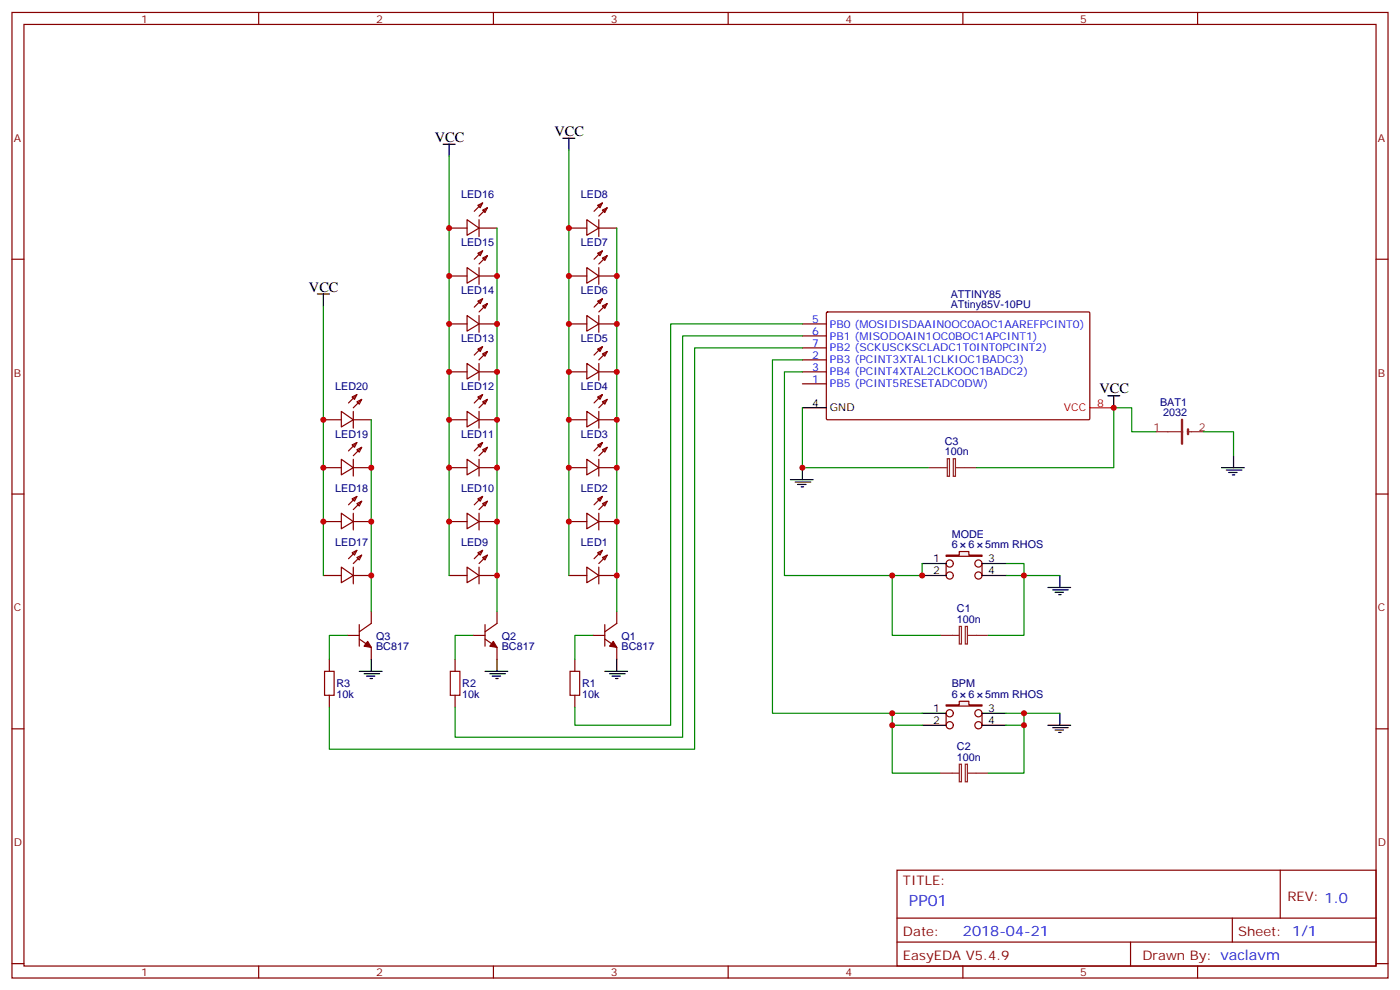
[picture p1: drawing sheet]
<svg xmlns="http://www.w3.org/2000/svg" width="412mm" height="292mm" viewBox="0 0 412 292" stroke-linecap="round" stroke-linejoin="round" font-family="sans-serif">
<g fill="none" stroke="#870000" stroke-width=".35">
<path d="M3.5 3.7h405.4v284.3h-405.4zM7.1 7.2h398.2v277.3h-398.2zM76.2 3.7v3.5M145.3 3.7v3.5M214.5 3.7v3.5M283.6 3.7v3.5M352.8 3.7v3.5M3.5 76.3h3.6M405.3 76.3h3.6M236.4 95.4h7M236.4 98.9h7M243.5 92l.3-.1h77.1l.1 .3v31.2l-.3 .2h-77.1l-.2-.3z"/>
<path d="M236.4 113h7M236.4 106h7M236.4 109.5h7M236.4 102.4h7M3.5 145.5h3.6M405.3 145.5h3.6M278.7 165.9v3.6M289.3 165.9v3.6M97 194.2v3.5M102.3 187.1h3.5M105.8 188.2l3.6 2.4v3.6M105.8 183.9v6.4"/>
<path d="M109.4 180.1v3.5l-3.6 2.5M134.1 194.2v3.5M139.3 187.1h3.6M142.9 188.2l3.5 2.4v3.6M142.9 183.9v6.4M146.4 180.1v3.5l-3.5 2.5M169.3 194.2v3.5M174.6 187.1h3.6M178.2 188.2l3.5 2.4v3.6M178.2 183.9v6.4M181.7 180.1v3.5l-3.5 2.5M3.5 214.6h3.6"/>
<path d="M97 204.8v3.5M134.1 204.8v3.5M169.3 204.8v3.5M405.3 214.6h3.6M264.2 256.3h141.1v28.2h-141.1zM377.1 256.3v14.1M264.2 270.4h141.1M264.2 277.4h141.1M333 277.4v7.1M363 270.4v7M3.5 283.8h3.6M76.2 284.5v3.5"/>
<path d="M145.3 284.5v3.5M214.5 284.5v3.5M283.6 284.5v3.5M352.8 284.5v3.5M405.3 283.8h3.6"/>
</g>
<path d="M236.4 120.1h7" fill="none" stroke="#000" stroke-width=".35"/>
<path d="M321 120.1h7.1" fill="none" stroke="#f00" stroke-width=".35"/>
<g fill="#870000" stroke="#870000" stroke-width=".35">
<path d="M180.6 188.9l1.1 1.7-2.1-.3z"/>
<path d="M145.3 188.9l1.1 1.7-2.1-.3z"/>
<path d="M108.3 188.9l1.1 1.7-2.2-.3z"/>
</g>
<path d="M95.6 197.7h2.8v7.1h-2.8zM132.6 197.7h2.9v7.1h-2.9zM167.9 197.7h2.8v7.1h-2.8z" fill="none" stroke="#a10000" stroke-width=".35"/>
<path d="M278.7 163.5h3.9v-1.1h2.8v1.1h3.9v.3h-10.6z" fill="#f0f0f0" stroke="#870000" stroke-width=".35"/>
<g fill="none" stroke="#870000" stroke-width=".35">
<path d="M278.7 210v3.6M289.3 210v3.6"/>
<circle cx="279.8" cy="165.9" r="1.06"/>
<circle cx="279.8" cy="169.5" r="1.06"/>
<circle cx="288.2" cy="165.9" r="1.06"/>
<circle cx="288.2" cy="169.5" r="1.06"/>
</g>
<path d="M271.6 165.9h7.1M271.6 169.5h7.1M289.3 165.9h7M289.3 169.5h7" fill="none" stroke="#000" stroke-width=".35"/>
<path d="M278.7 207.6h3.9v-1.1h2.8v1.1h3.9v.3h-10.6z" fill="#f0f0f0" stroke="#870000" stroke-width=".35"/>
<g fill="none" stroke="#870000" stroke-width=".35">
<path d="M142.2 59.8l-2.5 2.4M177.4 59.8l-2.4 2.4M132.3 67.2h5.3M137.6 78.8l3.5 2.5-3.5 2.1zM137.6 64.7l3.5 2.5-3.5 2.1zM140.8 74.6l1.4-.7-.7 1.4zM140.8 60.5l1.4-.7-.7 1.4zM141.1 67.2h5.3M141.1 64.7v4.9M141.1 78.8v4.9M142.2 76l1.4-.7-.7 1.4zM142.2 61.9l1.4-.7-.7 1.4z"/>
<path d="M142.2 73.9l-2.5 2.4M143.6 75.3l-2.5 2.5M143.6 61.2l-2.5 2.4M167.6 67.2h5.3M172.9 78.8l3.5 2.5-3.5 2.1zM172.9 64.7l3.5 2.5-3.5 2.1zM176 74.6l1.4-.7-.7 1.4zM176 60.5l1.4-.7-.7 1.4zM176.4 64.7v4.9M176.4 78.8v4.9M176.4 67.2h5.3M177.4 76l1.5-.7-.7 1.4z"/>
<path d="M177.4 61.9l1.5-.7-.7 1.4zM177.4 73.9l-2.4 2.4M178.9 75.3l-2.5 2.5M178.9 61.2l-2.5 2.4M132.3 95.4h5.3M132.3 81.3h5.3M137.6 92.9l3.5 2.5-3.5 2.1zM140.8 88.7l1.4-.7-.7 1.4zM141.1 95.4h5.3M141.1 81.3h5.3M141.1 92.9v5M142.2 90.1l1.4-.7-.7 1.4z"/>
<path d="M142.2 88l-2.5 2.5M143.6 89.4l-2.5 2.5M167.6 95.4h5.3M167.6 81.3h5.3M172.9 92.9l3.5 2.5-3.5 2.1zM176 88.7l1.4-.7-.7 1.4zM176.4 92.9v5M176.4 95.4h5.3M176.4 81.3h5.3M177.4 90.1l1.5-.7-.7 1.4zM177.4 88l-2.4 2.5M178.9 89.4l-2.5 2.5"/>
<path d="M103.7 116.9l1.4-.7-.7 1.4zM105.1 118.3l1.4-.7-.7 1.4zM105.1 116.2l-2.4 2.5M106.5 117.6l-2.4 2.5M132.3 109.5h5.3M137.6 107l3.5 2.5-3.5 2.1zM140.8 116.9l1.4-.7-.7 1.4zM140.8 102.8l1.4-.7-.7 1.4zM141.1 109.5h5.3M141.1 107v5M142.2 118.3l1.4-.7-.7 1.4zM142.2 104.2l1.4-.7-.7 1.4z"/>
<path d="M142.2 116.2l-2.5 2.5M142.2 102.1l-2.5 2.5M143.6 117.6l-2.5 2.5M143.6 103.5l-2.5 2.5M167.6 109.5h5.3M172.9 107l3.5 2.5-3.5 2.1zM176 116.9l1.4-.7-.7 1.4zM176 102.8l1.4-.7-.7 1.4zM176.4 107v5M176.4 109.5h5.3M177.4 118.3l1.5-.7-.7 1.4zM177.4 104.2l1.5-.7-.7 1.4z"/>
<path d="M177.4 116.2l-2.4 2.5M177.4 102.1l-2.4 2.5M178.9 117.6l-2.5 2.5M178.9 103.5l-2.5 2.5M95.2 137.7h5.3M95.2 123.6h5.3M100.5 135.3l3.6 2.4-3.6 2.1zM100.5 121.1l3.6 2.5-3.6 2.1zM103.7 131l1.4-.7-.7 1.4zM104.1 137.7h5.3M104.1 123.6h5.3M104.1 121.1v5"/>
<path d="M104.1 135.3v4.9M105.1 132.4l1.4-.7-.7 1.4zM105.1 130.3l-2.4 2.5M106.5 131.7l-2.4 2.5M132.3 137.7h5.3M132.3 123.6h5.3M137.6 135.3l3.5 2.4-3.5 2.1zM137.6 121.1l3.5 2.5-3.5 2.1zM140.8 131l1.4-.7-.7 1.4zM141.1 137.7h5.3M141.1 123.6h5.3M141.1 121.1v5"/>
<path d="M141.1 135.3v4.9M142.2 132.4l1.4-.7-.7 1.4zM142.2 130.3l-2.5 2.5M143.6 131.7l-2.5 2.5M167.6 137.7h5.3M167.6 123.6h5.3M172.9 135.3l3.5 2.4-3.5 2.1zM172.9 121.1l3.5 2.5-3.5 2.1zM176 131l1.4-.7-.7 1.4zM176.4 121.1v5M176.4 135.3v4.9M176.4 137.7h5.3"/>
<path d="M176.4 123.6h5.3M177.4 132.4l1.5-.7-.7 1.4zM177.4 130.3l-2.4 2.5M178.9 131.7l-2.5 2.5M95.2 153.6h5.3M100.5 151.1l3.6 2.5-3.6 2.1zM103.7 146.9l1.4-.7-.7 1.4zM104.1 153.6h5.3M104.1 151.1v5M105.1 148.3l1.4-.7-.7 1.4zM105.1 146.2l-2.4 2.5M106.5 147.6l-2.4 2.5"/>
<path d="M132.3 153.6h5.3M137.6 151.1l3.5 2.5-3.5 2.1zM140.8 146.9l1.4-.7-.7 1.4zM141.1 153.6h5.3M141.1 151.1v5M142.2 148.3l1.4-.7-.7 1.4zM142.2 146.2l-2.5 2.5M143.6 147.6l-2.5 2.5M167.6 153.6h5.3M172.9 151.1l3.5 2.5-3.5 2.1zM176 146.9l1.4-.7-.7 1.4zM176.4 151.1v5"/>
<path d="M176.4 153.6h5.3M177.4 148.3l1.5-.7-.7 1.4zM177.4 146.2l-2.4 2.5M178.9 147.6l-2.5 2.5M95.2 169.5h5.3M100.5 167l3.6 2.5-3.6 2.1zM103.7 162.8l1.4-.7-.7 1.4zM104.1 169.5h5.3M104.1 167v4.9M105.1 164.2l1.4-.7-.7 1.4zM105.1 162.1l-2.4 2.4M106.5 163.5l-2.4 2.4"/>
<path d="M132.3 169.5h5.3M137.6 167l3.5 2.5-3.5 2.1zM140.8 162.8l1.4-.7-.7 1.4zM141.1 169.5h5.3M141.1 167v4.9M142.2 164.2l1.4-.7-.7 1.4zM142.2 162.1l-2.5 2.4M143.6 163.5l-2.5 2.4M167.6 169.5h5.3M172.9 167l3.5 2.5-3.5 2.1zM176 162.8l1.4-.7-.7 1.4zM176.4 167v4.9"/>
<path d="M176.4 169.5h5.3M177.4 164.2l1.5-.7-.7 1.4zM177.4 162.1l-2.4 2.4M178.9 163.5l-2.5 2.4"/>
<circle cx="279.8" cy="213.6" r="1.06"/>
<circle cx="279.8" cy="210" r="1.06"/>
<circle cx="288.2" cy="210" r="1.06"/>
<circle cx="288.2" cy="213.6" r="1.06"/>
</g>
<g fill="none" stroke="#000" stroke-width=".35">
<path d="M130.5 42.5h3.6M132.3 42.5v3.5M165.8 40.7h3.5M167.6 40.7v3.5M93.5 86.6h3.5M95.2 86.6v3.5M326.3 116.6h3.5M328.1 116.6v3.5M236.4 137.7v3.6M359.8 137.7h6.7M361.2 138.4h4.6M361.9 139.1h2.5"/>
<path d="M363 139.8h.7M363.4 134.2v3.5M232.8 141.3h6.7M234.2 142h4.6M234.9 142.7h2.5M236 143.4h.7M308.7 173h6.7M310.1 173.7h4.6M310.8 174.4h2.5M311.9 175.1h.7M312.2 169.5v3.5M105.8 197.7h6.7"/>
<path d="M107.2 198.4h4.6M107.9 199.1h2.5M109 199.8h.7M109.4 194.2v3.5M142.9 197.7h6.7M144.3 198.4h4.6M145 199.1h2.5M146 199.8h.8M146.4 194.2v3.5M178.2 197.7h6.7M179.6 198.4h4.5M180.3 199.1h2.4"/>
<path d="M181.3 199.8h.7M181.7 194.2v3.5M271.6 210h7.1M271.6 213.6h7.1M289.3 210h7M289.3 213.6h7M308.7 213.6h6.7M310.1 214.3h4.6M310.8 215h2.5M311.9 215.7h.7M312.2 210v3.6"/>
</g>
<g fill="none" stroke="#8c2424" stroke-width=".35">
<path d="M273.4 137.7h5.6M279 135.1h.7v5.2h-.7zM280.8 135.1h.6v5.2h-.6zM281.5 137.7h6M340.4 127.1h7.8M350 127.1h4.5M276.9 187.1h5.7M282.6 184.5h.6v5.2h-.6zM284.3 184.5h.7v5.2h-.7zM285 187.1h6M276.9 227.7h5.7M282.6 225h.6v5.2h-.6z"/>
<path d="M284.3 225h.7v5.2h-.7zM285 227.7h6"/>
</g>
<path d="M348.2 123.6v7.1M350 126.4v1.4" fill="none" stroke="#8c2424" stroke-width=".71"/>
<g fill="none" stroke="#008700" stroke-width=".35">
<path d="M132.3 46v123.5M167.6 44.2v125.3M146.4 67.2v112.9M181.7 67.2v112.9M95.2 90.1v79.4M236.4 95.4h-38.8v118.2h-28.3v-5.3M236.4 98.9h-35.3v118.2h-67v-8.8M236.4 109.5h-5.3v60h40.5v-3.6M236.4 106h-8.9v104h44.1M236.4 102.4h-31.8v118.2h-107.6v-12.3M109.4 123.6v56.5M236.4 120.1v17.6h37"/>
<path d="M340.4 127.1h-7v-7h-5.3v17.6h-40.6M354.5 127.1h8.9v7.1M262.8 169.5v17.6h14.1M296.3 165.9h5.3v21.2h-10.6M296.3 169.5h15.9M102.3 187.1h-5.3v7.1M139.3 187.1h-5.2v7.1M174.6 187.1h-5.3v7.1M262.8 210v17.7h14.1M262.8 213.6h8.8M296.3 210h15.9M296.3 213.6h5.3"/>
<path d="M301.6 210v17.7h-10.6"/>
</g>
<g fill="#c00">
<circle cx="109.4" cy="169.5" r=".88"/>
<circle cx="109.4" cy="153.6" r=".88"/>
<circle cx="109.4" cy="137.7" r=".88"/>
<circle cx="328.1" cy="120.1" r=".88"/>
<circle cx="301.6" cy="213.6" r=".88"/>
<circle cx="271.6" cy="169.5" r=".88"/>
<circle cx="181.7" cy="153.6" r=".88"/>
<circle cx="181.7" cy="137.7" r=".88"/>
<circle cx="181.7" cy="123.6" r=".88"/>
<circle cx="181.7" cy="109.5" r=".88"/>
<circle cx="181.7" cy="95.4" r=".88"/>
<circle cx="181.7" cy="81.3" r=".88"/>
<circle cx="132.3" cy="153.6" r=".88"/>
<circle cx="132.3" cy="137.7" r=".88"/>
<circle cx="132.3" cy="123.6" r=".88"/>
<circle cx="132.3" cy="109.5" r=".88"/>
<circle cx="132.3" cy="95.4" r=".88"/>
<circle cx="132.3" cy="81.3" r=".88"/>
<circle cx="132.3" cy="67.2" r=".88"/>
<circle cx="236.4" cy="137.7" r=".88"/>
<circle cx="301.6" cy="169.5" r=".88"/>
<circle cx="262.8" cy="210" r=".88"/>
<circle cx="301.6" cy="210" r=".88"/>
<circle cx="262.8" cy="169.5" r=".88"/>
<circle cx="95.3" cy="123.6" r=".88"/>
<circle cx="95.3" cy="137.7" r=".88"/>
<circle cx="95.3" cy="153.6" r=".88"/>
<circle cx="146.4" cy="81.3" r=".88"/>
<circle cx="146.4" cy="95.4" r=".88"/>
<circle cx="146.4" cy="109.5" r=".88"/>
<circle cx="146.4" cy="123.6" r=".88"/>
<circle cx="146.4" cy="137.7" r=".88"/>
<circle cx="146.4" cy="153.6" r=".88"/>
<circle cx="167.6" cy="67.2" r=".88"/>
<circle cx="167.6" cy="81.3" r=".88"/>
<circle cx="167.6" cy="95.4" r=".88"/>
<circle cx="167.6" cy="109.5" r=".88"/>
<circle cx="167.6" cy="123.6" r=".88"/>
<circle cx="167.6" cy="137.7" r=".88"/>
<circle cx="167.6" cy="153.6" r=".88"/>
<circle cx="262.8" cy="213.6" r=".88"/>
<circle cx="181.7" cy="169.5" r=".88"/>
<circle cx="146.4" cy="169.5" r=".88"/>
</g>
<text font-size="4.6" fill="#00f" x="267.8" y="266.8">PP01</text>
<g font-size="4.2">
<text x="128.1" y="41.8">VCC</text>
<text x="163.3" y="40">VCC</text>
<text x="91" y="85.9">VCC</text>
<text x="323.8" y="115.9">VCC</text>
</g>
<text font-size="4.2" fill="#00f" x="283.6" y="275.7">2018-04-21</text>
<g font-size="3.9" fill="#800">
<text x="266" y="260.5">TITLE:</text>
<text x="379.2" y="265.4">REV: 1.0</text>
<text x="266" y="275.7">Date:</text>
<text x="364.8" y="275.7">Sheet: 1/1</text>
<text x="266" y="282.7">EasyEDA V5.4.9</text>
<text x="336.5" y="282.7">Drawn By: vaclavm</text>
</g>
<g font-size="3.2" fill="#800">
<text x="41.6" y="6.7">1</text>
<text x="110.8" y="6.7">2</text>
<text x="179.9" y="6.7">3</text>
<text x="249.1" y="6.7">4</text>
<text x="318.2" y="6.7">5</text>
<text x="4.1" y="41.8">A</text>
<text x="405.9" y="41.8">A</text>
<text x="4.1" y="110.9">B</text>
<text x="405.9" y="110.9">B</text>
<text x="4.1" y="180.1">C</text>
<text x="405.9" y="180.1">C</text>
<text x="4.1" y="249.2">D</text>
<text x="405.9" y="249.2">D</text>
<text x="41.6" y="287.5">1</text>
<text x="110.8" y="287.5">2</text>
<text x="179.9" y="287.5">3</text>
<text x="249.1" y="287.5">4</text>
<text x="318.2" y="287.5">5</text>
</g>
<g font-size="3.2" fill="#000080">
<text x="135.8" y="58.3">LED16</text>
<text x="171.1" y="58.3">LED8</text>
<text x="135.8" y="72.5">LED15</text>
<text x="171.1" y="72.5">LED7</text>
<text x="135.8" y="86.6">LED14</text>
<text x="171.1" y="86.6">LED6</text>
<text x="280" y="87.8">ATTINY85</text>
<text x="280" y="90.8">ATtiny85V-10PU</text>
<text x="135.8" y="100.7">LED13</text>
<text x="171.1" y="100.7">LED5</text>
<text x="98.8" y="114.8">LED20</text>
<text x="135.8" y="114.8">LED12</text>
<text x="171.1" y="114.8">LED4</text>
<text x="341.7" y="119.5">BAT1</text>
<text x="342.6" y="122.5">2032</text>
<text x="98.8" y="128.9">LED19</text>
<text x="135.8" y="128.9">LED11</text>
<text x="171.1" y="128.9">LED3</text>
<text x="278.3" y="131">C3</text>
<text x="278.3" y="134">100n</text>
<text x="98.8" y="144.8">LED18</text>
<text x="135.8" y="144.8">LED10</text>
<text x="171.1" y="144.8">LED2</text>
<text x="98.8" y="160.7">LED17</text>
<text x="135.8" y="160.7">LED9</text>
<text x="171.1" y="160.7">LED1</text>
<text x="280.3" y="161.4">6</text>
<text x="280.3" y="158.3">MODE</text>
<text x="285.3" y="161.4">6</text>
<text x="290.2" y="161.4">5mm RHOS</text>
<text x="281.9" y="183.4">100n</text>
<text x="281.9" y="180.3">C1</text>
<text x="110.8" y="191.4">BC817</text>
<text x="110.8" y="188.4">Q3</text>
<text x="147.8" y="191.4">BC817</text>
<text x="147.8" y="188.4">Q2</text>
<text x="183.1" y="191.4">BC817</text>
<text x="183.1" y="188.4">Q1</text>
<text x="99.1" y="202.4">R3</text>
<text x="136.2" y="202.4">R2</text>
<text x="171.5" y="202.4">R1</text>
<text x="280.3" y="202.4">BPM</text>
<text x="99.1" y="205.5">10k</text>
<text x="136.2" y="205.5">10k</text>
<text x="171.4" y="205.5">10k</text>
<text x="280.3" y="205.5">6</text>
<text x="285.3" y="205.5">6</text>
<text x="290.2" y="205.5">5mm RHOS</text>
<text x="281.9" y="220.9">C2</text>
<text x="281.9" y="224">100n</text>
</g>
<g font-size="3.2" fill="#00f">
<text x="239.3" y="95">5</text>
<text x="239.3" y="98.6">6</text>
<text x="244.5" y="96.4">PB0 (MOSIDISDAAIN0OC0AOC1AAREFPCINT0)</text>
<text x="244.5" y="100">PB1 (MISODOAIN1OC0BOC1APCINT1)</text>
<text x="239.3" y="105.6">2</text>
<text x="239.3" y="102.1">7</text>
<text x="244.5" y="107">PB3 (PCINT3XTAL1CLKIOC1BADC3)</text>
<text x="244.5" y="103.5">PB2 (SCKUSCKSCLADC1T0INT0PCINT2)</text>
<text x="239.3" y="112.7">1</text>
<text x="239.3" y="109.1">3</text>
<text x="244.5" y="110.6">PB4 (PCINT4XTAL2CLKOOC1BADC2)</text>
<text x="244.5" y="114.1">PB5 (PCINT5RESETADC0DW)</text>
</g>
<g font-size="3.2">
<text x="239.3" y="119.7">4</text>
<text x="244.5" y="121.1">GND</text>
<text x="274.9" y="165.6">1</text>
<text x="291" y="165.6">3</text>
<text x="274.9" y="169.1">2</text>
<text x="291" y="169.1">4</text>
<text x="274.9" y="209.7">1</text>
<text x="291" y="209.7">3</text>
<text x="274.9" y="213.2">2</text>
<text x="291" y="213.2">4</text>
</g>
<g font-size="3.2" fill="#f00">
<text x="323.1" y="119.7">8</text>
<text x="313.4" y="121.1">VCC</text>
</g>
<g font-size="3.2" fill="#8d2323">
<text x="339.8" y="126.8">1</text>
<text x="353.1" y="126.8">2</text>
</g>
</svg>
